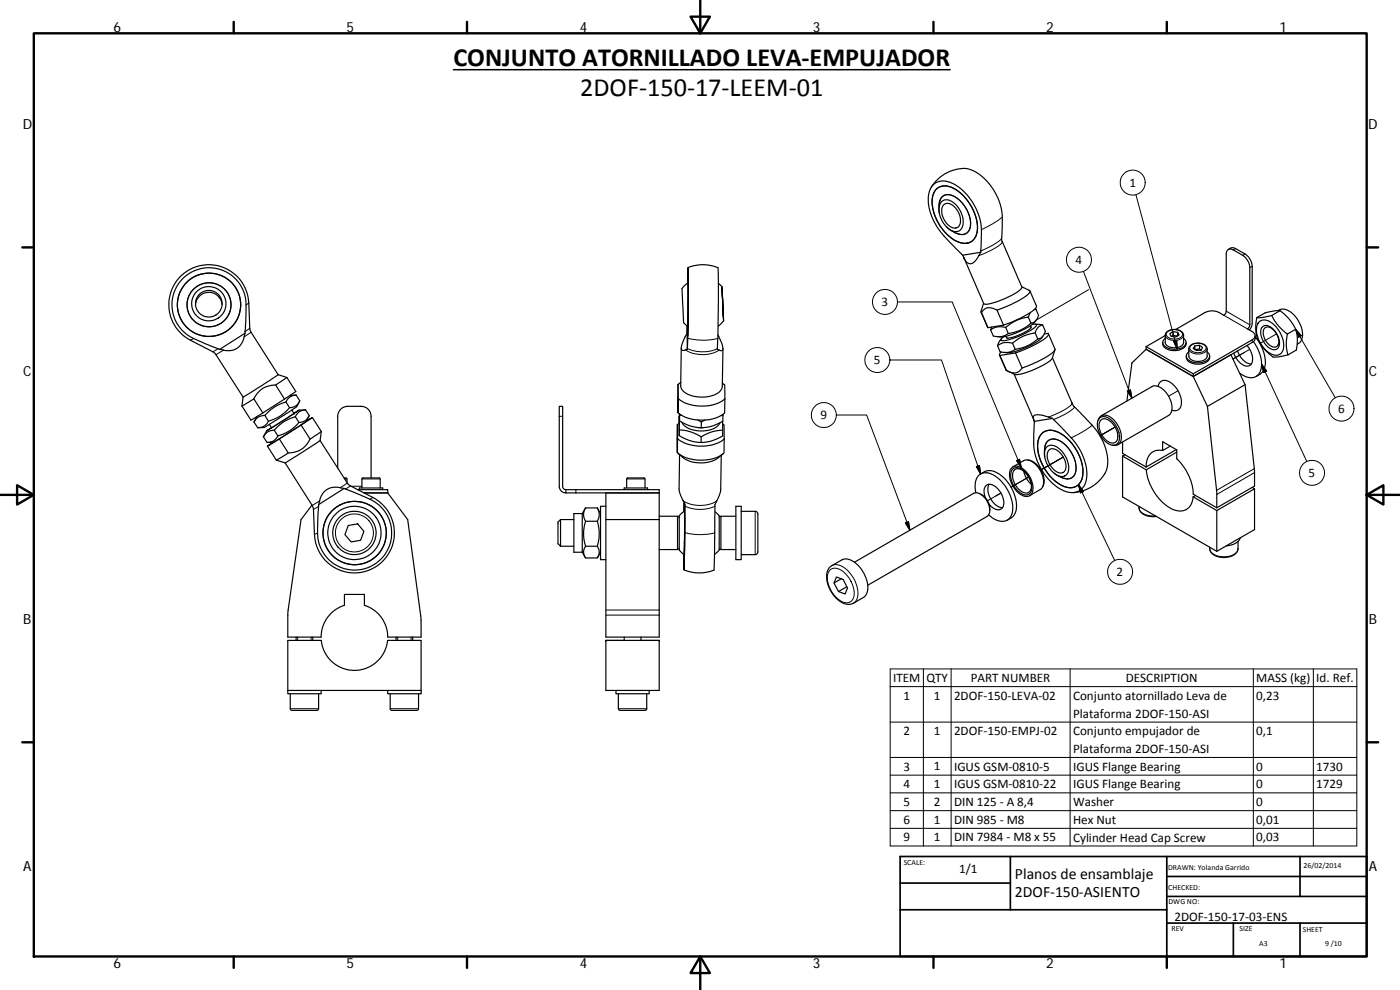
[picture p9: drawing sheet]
<svg xmlns="http://www.w3.org/2000/svg" width="420mm" height="297mm" viewBox="0 0 420 297" stroke-linecap="round" stroke-linejoin="round" font-family="sans-serif">
<g fill="none" stroke="#000" stroke-width=".36">
<path d="M279.5 56.2a11.2 11.2 0 0 1 11.6-5.4 16.7 16.7 0 0 1 9.7 16.3l-.1 5.1 6 13.9a5.1 5.1 0 0 1-3.1 2.5 18.4 18.4 0 0 1-8.2 2.6l-6.1-13.8M281.1 56.7a4.8 4.8 0 0 1 6.1 .4 14.1 14.1 0 0 1 6 12.6 3.8 3.8 0 0 1-6 2.7 13.9 13.9 0 0 1-7.3-13.6zM282.1 60.4a2.67 2.67 0 0 1 4.3-1.5 9.4 9.4 0 0 1 4.6 9.7l-.6 1.1-1.3 .6M282.1 60.2l-.3 1.7 .1 2.1M282.7 60.4a2.91 2.91 0 0 1 3.9 .8 6.7 6.7 0 0 1 2 7.3 2.52 2.52 0 0 1-4 .1 7 7 0 0 1-2.4-7.6zM283.1 61.6a2.47 2.47 0 0 1 3.7 .9 4.6 4.6 0 0 1 .9 5.5 2.64 2.64 0 0 1-3.8-1.2 4.8 4.8 0 0 1-.8-5.2zM284 68l1.5 1.3 2.5 1M288.9 76.6l.4 .8M289.3 77.4h.1M294.3 75.7a5.5 5.5 0 0 1-3.1 3.4 2.21 2.21 0 0 1-1.9-1.7M294.3 75.7l-5.4 .9M294.3 75.7l.1-2a20 20 0 0 0-2.8-13.5 11.7 11.7 0 0 0-8.9-5.9 4.7 4.7 0 0 0-4.1 5.2 19.5 19.5 0 0 0 7 13.8l3.3 3.3"/>
<path d="M368.6 74.8l.9-.4h.8l3.4 1.8a5 5 0 0 1 2.1 3.7v17.1l-.3 1.2-.5 .8M66.7 91.4a4 4 0 0 0-4.1-3.7 4 4 0 0 0-3.9 3.8M73.5 100l.3-6a12 12 0 0 0-4.7-11.6 11.2 11.2 0 0 0-16.3 4.1 11.2 11.2 0 0 0 6.5 15.6l6.6 2.7M73.5 100a5.3 5.3 0 0 1-4.4 5.2l-3.2-.4M73.5 100l-7.6 4.8M206.2 97.8v2.1M206.2 99.9l.1 4.9M206.2 99.9l-1.2 2.6a2.64 2.64 0 0 0-.3 2.6l.5 .1 1.1-.4M206.3 97.8l.1 3.1 .1-20.6 .1 13.2-.3 11.3M206.5 84.8l-.1 13.2M206.5 84.9l-1 .7a2.4 2.4 0 0 0-.7 2.8l.3 7.4a1.78 1.78 0 0 0 1.3 2.1M206.5 80.3a11.1 11.1 0 0 1 9 .2l.1 10.6-.3 12.7a.96 .96 0 0 0 .3 1.2 .96 .96 0 0 0 1.3-.2l-.3-1.8-1.1-2.5"/>
<path d="M215.6 85l1.1 1M216.7 86l.5 10.3zM216.7 87.1l.4 8zM217.2 96.3l-1.7 1.6M294.4 93.6l2.1 4.7M294.6 93.8l1.9 4.5M295.2 91l-.8 2.4 .2 .4M297.3 99l.8 1.8a5 5 0 0 0 4.5-.7M297.7 98.1l-.4 .9M299.2 93l-.4-.2a2.83 2.83 0 0 0-4.2 1M301.2 97.6l-4.7 .7M301.8 98.2l.8 1.9"/>
<path d="M301.8 98.2a5.1 5.1 0 0 0-4.5 .8M306.7 86l2.1 1.1a.64 .64 0 0 1 .3 .6 .64 .64 0 0 1-.5 .6 30.8 30.8 0 0 1-9.4 4.7l2 4.6M308.6 95.1l.8 1.9M308.6 95.1a12.5 12.5 0 0 0-6.8 3.1M309.1 87.3l2 4.5a5 5 0 0 1-3.2 2.8l-4.2 2-2.5 1M309.2 97.7a1.01 1.01 0 0 1-.8 1.5 12.4 12.4 0 0 1-6.2 2.2l-.3-.5M309.3 93.7l-.7 1.4M309.4 97a12.1 12.1 0 0 1-6.8 3.1M309.9 97.3l.6-.1a.42 .42 0 0 1 .6 .2 .42 .42 0 0 1-.3 .6 20 20 0 0 1-10.2 4.2l-.2-.4 .8-.8M310.6 92.7l.3 .1M310.7 97.3l2.2 .2M310.7 99.9l.8 1.8"/>
<path d="M310.7 99.9a12.2 12.2 0 0 0-6.8 3.1M310.9 92.8l.8 1.8a2.83 2.83 0 0 1-2.3 2.4M310.9 92.8l-.5 .1M310.9 96.1a15.6 15.6 0 0 1-7 4.2l-1 .3a7.3 7.3 0 0 1-3.6 .4M312.9 97.5l.8 1.9a2.72 2.72 0 0 1-2.2 2.3M312.9 97.5a2.79 2.79 0 0 0-2.2 2.4M350.2 99.5a3.5 3.5 0 0 1 4.9 .7l.1 2.6a2.94 2.94 0 0 1-3.9 1.4 1.74 1.74 0 0 1-1.6-1.4v-2.4zM352 99.5v1.1M352.9 98.8l9-5.2a4.6 4.6 0 0 1 4 .2l1.4 .8 .7-1v-17.4a1.29 1.29 0 0 1 .6-1.4 1.29 1.29 0 0 1 1.5 .2l3.4 2a4.7 4.7 0 0 1 1.6 3.3v17.2l-.2 .6-.5 .6 1.4 .8a1.31 1.31 0 0 1 .9 1.2 1.31 1.31 0 0 1-.9 1.3l-17.7 10.2M353.4 99.7v1.1l-1.4-.2M377.2 95.3a10 10 0 0 0 4 11.2 2.28 2.28 0 0 0 2.4 .6l3-.6M377.8 96.7a3.1 3.1 0 0 1 4.3 .5 8.2 8.2 0 0 1 2.9 8.1 2.46 2.46 0 0 1-3.9 .7 8.3 8.3 0 0 1-3.7-8.7z"/>
<path d="M378.9 98.1a2.68 2.68 0 0 1 3.7 1.2 4.3 4.3 0 0 1 .8 5.3 2.8 2.8 0 0 1-3.8-1.5 4.5 4.5 0 0 1-.7-5zM379.4 98.6a1.81 1.81 0 0 1 2.8 .4 4 4 0 0 1 1.2 4.8 2.4 2.4 0 0 1-3.4-1.3 3.8 3.8 0 0 1-.6-3.9zM381.7 94.7l-3 .6h-1.5M381.7 94.7a14 14 0 0 0 4.7 5.5l2.4-1.4M383.6 93.2a3.6 3.6 0 0 1 4.5 1.1 7.9 7.9 0 0 1 2.5 7.7l-.6 .9-.7 .4M384.1 93.2a14 14 0 0 1 4.7 5.6M384.1 93.2l-1.5 .1-2.9 .6-2.5 1.4M384.1 93.2l-2.4 1.5M388.8 98.8a12 12 0 0 1 .3 6.2l-2.5 1.5M73 119.1l-.4 2.7M76.2 119.7l2.7 4.2M76.2 119.7l-3.6 2.1"/>
<path d="M82.7 115.5a6.8 6.8 0 0 0-6.5 4.2M83.5 112.4l2.6 .9M83.5 112.4l-10.5 6.7M83.5 112.4l-8.4-13.3-.4-8.2a12 12 0 0 0-18.5-9.6 12 12 0 0 0 1 20.8l7.4 4 8.4 13M85.4 119.7l-6.5 4.2M86.1 113.3l2.7 4.2-3.4 2.2M86.1 113.3l-3.4 2.2 2.7 4.2M88.9 118.6h-1.9M88.9 118.6l1.1 1.7a3.2 3.2 0 0 1-3.1 2M88.9 118.6a3.2 3.2 0 0 0-3.1 2M203.5 115.4v4.2M203.5 115.4v8.4v-4.2"/>
<path d="M203.5 119.6a12.2 12.2 0 0 0 11.3 1.6l1.6-.7 1.1-.8M204.3 114.7l-.8 .7M204.5 104.4l-.2 11.3a4.1 4.1 0 0 0 3.8 3.2 8.8 8.8 0 0 0 8.2-1.7l.5-1.3 .2-11.3M216.8 114.9l.7 .7v4.1M217.5 119.7v4.2a12.2 12.2 0 0 1-14-.1M299.4 103.7l.8 1.9a5 5 0 0 0 4.5-.8M300 106.5l2.1 4.7-2-4.5M300.4 105.6l-.5 .7 .2 .4M300.6 101.6l-.8 1.1-.4 1M303.9 103l.8 1.8M303.9 103a4.8 4.8 0 0 0-4.5 .7M304.4 112.3l5.8 13.6"/>
<path d="M304.8 105.9l-4.7 .8M304.8 105.9l1.9 4.5M306.7 110.4a3 3 0 0 1-4.6 .8M311.5 101.7a12.8 12.8 0 0 1-6.8 3.1M313 100.9a17.6 17.6 0 0 1-8.1 4.5 6.8 6.8 0 0 1-3.6 .3M313.4 100.2l1.1-.2a.93 .93 0 0 1-.6 1.4 33.4 33.4 0 0 1-9.1 4.5M314.7 100.2l1.9 4.5a3.3 3.3 0 0 1-2.2 2.1l-3.3 1.8-4.4 1.8M315.8 107.3l6.1 14 2.2 2.4a39.6 39.6 0 0 1 6.8 8.6 11.1 11.1 0 0 1 .7 9.8 12 12 0 0 1-9.5 5.7M316.6 104.9l-.8 2.6a19.7 19.7 0 0 1-8.7 4.6l-2.5 .3-2.3-1.1M344 104.8l-4.3 4.1-1.5 11.4M344 104.8l14.1 8.2M344 104v.8"/>
<path d="M344 104l14.1 8.2M347.6 115.9a2.1 2.1 0 0 1 1.3-1.7 2.1 2.1 0 0 1 2.2 .5 7 7 0 0 1 3.2 7.5 1.91 1.91 0 0 1-2.6 .9M348.9 102.8a2.67 2.67 0 0 0 3.1 2.4 3.7 3.7 0 0 0 3.9-1.8v-.6M349.7 101.5a1.55 1.55 0 0 0-.7 1.7 1.55 1.55 0 0 0 1.3 1.2 4.7 4.7 0 0 0 5.5-1.1l.1-.8-.7-1M349.7 100.7l-5.7 3.3M351.1 100.1l.9-.6 1.4 .2 .5 .8-1 .6-1.4-.2zM352 100.6l-.4 .3M356 106.8a2.6 2.6 0 0 0 3.1 2.5 3.4 3.4 0 0 0 3.9-2v-.5M356.8 105.6a1.57 1.57 0 0 0-.7 1.6 1.57 1.57 0 0 0 1.3 1.3 4.7 4.7 0 0 0 5.5-1.1l.1-.8-.7-1M357.3 103.6a3.5 3.5 0 0 1 4.9 .7l.1 2.5a3.1 3.1 0 0 1-4.3 1.4l-1-.7-.2-.7v-2.4zM358.1 113l4.3 8.9M358.1 112.2v.8"/>
<path d="M358.6 104.8h.1M358.6 103.8v1l1.4-.1M358.6 103.8l1.4-.2 .9 .6-.4 .8-1.4 .2-1-.6zM360 103.6v1.1l.4 .3M369.4 106.4l4.3 9 2.7 25.2 .1 5.2-11.3 6.6M371.4 105.3a5.3 5.3 0 0 0 4.1 3.9M373.7 115.4l-11.3 6.5M374.2 103.7a5.1 5.1 0 0 1 1.3 5.6 2.22 2.22 0 0 1-3.4-.5l-1.2-1.5-.6-1.4M376.2 102.5a9.7 9.7 0 0 1 1.8 9.4 3.4 3.4 0 0 1-5 .7l-1-.7M376.7 100.7l-.1 1.3-.8 .8-17.7 10.2M376.7 101a11 11 0 0 1 2.7 9.7l-.7 1.1-1.7 1.1M386.4 100.2a11.8 11.8 0 0 0 .2 6.3"/>
<path d="M72.6 121.8l2.7 4.2 3.6-2.1M77.1 125l-.9 1.6M79.5 124.7l1.1 1.7M79.5 124.7a3.4 3.4 0 0 0-3.3 1.9M80 129.3l-1 1.8M80.3 133.9l2.6 4.2M80.6 126.4a3.5 3.5 0 0 1-3.3 1.9l-1.1-1.7M82.3 129.1a3.5 3.5 0 0 0-3.3 2M82.3 129.1l1.1 1.7M82.9 138.1l2.7 .8M83.4 130.8a3.4 3.4 0 0 1-3.3 2l-1.1-1.7M83.8 131.7l2.7 4.2-3.6 2.2"/>
<path d="M83.8 131.7l-3.5 2.2 1.7-1.2M85.8 120.6l1.1 1.7M85.8 120.6a12.3 12.3 0 0 0-6.3 4.1M86.9 122.3a12.1 12.1 0 0 1-6.3 4.1M87.6 123l.5 1.1-5.5 3.6-1.1 .6-.7-1M88.2 124l1.6-.9-9.8 6.2 1.4-1M88.6 125a12.1 12.1 0 0 0-6.3 4.1M88.6 125l1.1 1.7M89.7 126.7a12.2 12.2 0 0 1-6.3 4.1M89.9 120.4l-.9 1.6-6 4-3.7 2.2-1.9 .1M90.3 127.5l2.8 4.2M90.3 127.5l-6.5 4.2"/>
<path d="M91.7 123a3.2 3.2 0 0 0-3.1 2M91.7 123l-1.9 .1M91.7 123l1.1 1.7a3.2 3.2 0 0 1-3.1 2M92 126.3l1.7-1-3.4 2.2M92.7 124.8l-.9 1.7-6 3.9-3.7 2.3-1.9 .1M93.1 131.7a7 7 0 0 1-6.6 4.2M93.7 125.3l2.7 4.2-3.3 2.2M96.1 132.2l-10.5 6.7M96.1 132.2l8.3 13 .7 .6 6.8 3.4a12 12 0 0 1 .9 20.8 12 12 0 0 1-18.4-9.6l-.3-7.6-.3-.8-8.2-13.1M96.4 129.5l-.3 2.7M203.3 127.4v4.2M203.3 127.4v8.4v-4.2"/>
<path d="M203.3 131.6a12.2 12.2 0 0 0 14 .1M203.4 136l1.5 1.3a9.8 9.8 0 0 0 10.6 .1l1.5-1.2M203.8 127l-.5 .4M203.8 125v5.7M203.8 125l.1 4M203.8 130.7a12.7 12.7 0 0 0 6.6 2.1M203.9 129l-.1 1.7M203.9 129a12.7 12.7 0 0 1 6.5 2.1M203.9 124.1v2.2M203.9 124.9l-.1 .1M203.9 126.3a12.4 12.4 0 0 0 6.5 2M204 124.6l-.1 1.7"/>
<path d="M204 124.6h.5M204 136.4l-.2 10.6 .5 1.8a7.5 7.5 0 0 1 1.3 3.8l-.3 18.4-.1-4.7M204 124.2v.4M204.7 126.7a6.9 6.9 0 0 0 7.1 2.5 5.1 5.1 0 0 0 4.3-2.3M209.4 126l1.1 .6M209.4 128.3h1M210.4 131.1v1.7M210.5 126.6l-.1 1.7M211 128.3h-.4M211.6 126l-1.1 .6M216.5 136.6l-.2 10.3-.6 2a7 7 0 0 0-1.1 4.6l-.3 17.4a11.1 11.1 0 0 1-9 .1M216.9 126.4v2.7"/>
<path d="M216.9 129.1v1.7a12.3 12.3 0 0 1-6.5 2M216.9 129.1a12.6 12.6 0 0 0-6.5 2M216.9 127.2l.4 .3v4.2M217 124.7h-.5M217 124.3v.4M217 124.7l-.1 1.7a12.8 12.8 0 0 1-6.5 1.9M217.3 131.7v4.2a12.2 12.2 0 0 1-14-.1M308.4 138a6.3 6.3 0 0 1 4.6 7.9M310.2 125.9l.2 .5M312.6 130.2a4.5 4.5 0 0 1 6 .1 14 14 0 0 1 6.2 13 3.8 3.8 0 0 1-5.7 2.6 13.9 13.9 0 0 1-7.6-13.5l.5-1.5zM312.6 130.2a4.5 4.5 0 0 1 6.1 .1 14.3 14.3 0 0 1 6.2 12.5 3.8 3.8 0 0 1-5.8 3.1 14.1 14.1 0 0 1-7.6-13.5l.3-1.1zM313.7 133.7a2.74 2.74 0 0 1 4.6-1.3 9.6 9.6 0 0 1 4.4 9.5l-.8 1.3-.6 .3-1 .2"/>
<path d="M313.7 133.6l-.3 2 .1 1.5M314.1 134.1a3 3 0 0 1 4.3 1 6.6 6.6 0 0 1 1.9 7.1 2.41 2.41 0 0 1-3.7 0 7.3 7.3 0 0 1-2.8-7.5zM314.9 135a2.8 2.8 0 0 1 3.7 1.4 4.1 4.1 0 0 1 .6 5.2 3 3 0 0 1-3.8-1.6 4.2 4.2 0 0 1-.5-5zM315.9 125.5l1.7 1.7a39.7 39.7 0 0 1 7.1 8.9 11.3 11.3 0 0 1 .6 9.8 4.8 4.8 0 0 1-6.6 1.1 17.3 17.3 0 0 1-8.4-17.5l.1-3.1M315.9 125.5l-3.3-.9a2.31 2.31 0 0 0-2.4 .4v.9M315.9 125.5l-5.5 .9M329.5 126.1a2.34 2.34 0 0 1 1.9-1.6 2.34 2.34 0 0 1 2.3 1 6.8 6.8 0 0 1 2.5 7.2 1.98 1.98 0 0 1-2.3 .9M330 125.4a3.1 3.1 0 0 1 4.1 1.3 5.7 5.7 0 0 1 1.4 6.3 2.36 2.36 0 0 1-3.6-.4 6.4 6.4 0 0 1-2.2-6.7zM330.3 126.2a2.06 2.06 0 0 1 3 .3 4.9 4.9 0 0 1 1.7 6 2.62 2.62 0 0 1-3.8-1.2 4.9 4.9 0 0 1-.9-5.1zM330.5 124.8l15.2-8.8a3.7 3.7 0 0 1 4.3 1.8 6 6 0 0 1 1.2 6.4l-15.7 9.2M336.9 132.6v3.4l7.1 4.1M336.9 136.8l7.1 4.2"/>
<path d="M336.9 136.8v12.3l28.3 16.3M337.6 136.4l-.7 .4M348.9 135.2a4 4 0 0 0-4.9 4.3v.6M348.9 135.2v-2.7l4.3 2.5v2.6a15.9 15.9 0 0 1 4.9 10.7l7.1 4.1M351.2 133.9l-2.3 1.3M353 134.9l-9 5.2M353.2 135.7l-9.2 5.3M362.4 121.9l2.8 25.8v4.7M101.4 140.5v-15.6a3 3 0 0 1 3-3h4a3 3 0 0 1 3 3v18.5M103.3 146.6l-7.7 4.8M103.3 143.4l.8 .2v1.2M103.3 146.6l5 2a12.7 12.7 0 0 1 8.9 8.5 11.2 11.2 0 0 1-10.4 13.9 11.2 11.2 0 0 1-11.5-13l.3-6.6"/>
<path d="M103.3 146.6a5.3 5.3 0 0 0-6.6 1.8l-.5 .9-.6 2.1M104.5 157.7l2.8-.5 1.9 2.2-1 2.7-2.8 .5-1.9-2.2zM107.3 146.9h9.1v1M107.9 146.9v-.5h7v.5M108.6 146.4v-2.7l.2-.3h5l.3 .3v2.7M109.3 147.9h7.1M116.4 147.9l6 8 4 30.3v5h-10a10 10 0 0 0-7-9.6v-3.2h-6v3.2a10 10 0 0 0-7 9.6h-10l.1-8.2 3.8-27.1 3.3-4.3M168.2 155.9v8M168.2 155.9l-.7 .8v6.4l.7 .8M168.2 155.9h4M169.8 146.9h28v44.3h-16v-43.3M169.8 146.9v1"/>
<path d="M169.8 146.9l-.8-.4-.1-.6v-24h-1.1v24a1.97 1.97 0 0 0 2 2M172.2 154.1h2.5v11.6h-2.5zM175.7 152.4h3.6M175.7 156.4h3.6M175.7 152.4a3.7 3.7 0 0 0 0 4M175.7 152.4l-1 1.7M175.7 156.4a12.1 12.1 0 0 0 0 7.5M179.3 152.4a3.8 3.8 0 0 1 0 4M179.3 156.4a12.6 12.6 0 0 1 0 7.5M179.3 152.4l.9 1.7M181.8 151.9h-1.6v16h1.6M181.8 155.9h16"/>
<path d="M187.3 146.9v-.5h7v.5M188.1 146.4v-2.7l.2-.3h5l.3 .3v2.7M197.8 154.9h5.5M197.8 147.9h-28M203.3 154.9v10M203.3 154.9l.5 .3M205.3 150.9l-.1 2.5 .1-2.5M205.4 153.2l-.1 13.3M205.4 153.3l-.4 .4a2 2 0 0 0-1.2 2.4v7.9a1.68 1.68 0 0 0 1 2l.5 .4M205.5 151.2l-.2 18.2-.1-3.1M214.6 153.5l.4 .4a2.35 2.35 0 0 1 .8 2.6v7.5a1.61 1.61 0 0 1-.9 1.9l-.5 .5M216.4 154.9h4.4"/>
<path d="M216.4 154.9l-.6 .3M216.4 154.9v10M220.8 151.9h1.7v16h-1.7zM222.5 153.4h4.1a1.38 1.38 0 0 1 .8 1.8v6.1a12.3 12.3 0 0 1-.2 4.9l-.6 .2h-4.1M292.9 147.8a5 5 0 0 1 1.6-5.7 5.3 5.3 0 0 1 5.5 1.8 11.5 11.5 0 0 1 3.7 10.3 3.3 3.3 0 0 1-5.1 1.7l-1.9-1.4M294.2 148.2a5.1 5.1 0 0 1 2.8 4.9M294.3 142.2a4.5 4.5 0 0 1 6.1 .4 11.8 11.8 0 0 1 4.5 10.7l-.8 1.6-1.8 1.2M295.7 149.3a2.81 2.81 0 0 1 .8-3.9 4.7 4.7 0 0 1 4.5 3.9 2.48 2.48 0 0 1-1.1 3.7 3.5 3.5 0 0 1-3-1.7M296.9 145.3a5.6 5.6 0 0 0 2.3 6.5l1.7 .5M303.8 140.2a3.3 3.3 0 0 1 4.2 1.4 6.3 6.3 0 0 1 1.6 6.6 2.67 2.67 0 0 1-4.1-.4 6.6 6.6 0 0 1-2.2-7.1zM303.9 140.8a2.8 2.8 0 0 1 3.9 1 5.3 5.3 0 0 1 1.3 6.2 2.3 2.3 0 0 1-3.2-.4 6 6 0 0 1-2.2-6.6zM304 140.1l3.2-1.9a3.7 3.7 0 0 1 4.2 1.8 6.4 6.4 0 0 1 1.5 6.2l-.7 .7-3.2 1.8"/>
<path d="M304.4 141a2.7 2.7 0 0 1 3.8 1.3 4.2 4.2 0 0 1 .7 5.3 2.88 2.88 0 0 1-3.8-1.6 4.4 4.4 0 0 1-.7-5zM307.3 141.4a6.4 6.4 0 0 0 2.2 3.8M316.3 142l1.4 .9 1.9 .7M341.8 151.9a2.92 2.92 0 0 0 3 3l2.3 .1M344 141a14.9 14.9 0 0 0 8.7 12.1 4 4 0 0 0 5.4-4M358.1 149.1l7.1 4.1M358.8 148.7l-.7 .4M365.2 153.2v12.2M375.8 146.2l.7 .5v12.2l-11.3 6.5M376.5 146.7l-11.3 6.5M168.2 163.9h4M174.7 165.7l.9 1.6"/>
<path d="M175.7 163.9h3.6M179.3 163.9a2.99 2.99 0 0 1 0 3.5h-3.6a2.9 2.9 0 0 1 0-3.5M180.2 165.7l-.9 1.6M197.8 164.9h5.5M203.8 164.6l-.5 .3M215.8 164.6l.6 .3M216.4 164.9h4.4M249.1 170.1l3.5-2.1a4.5 4.5 0 0 1 5.3 2 8.5 8.5 0 0 1 2.2 8.1l-.7 1-3.3 1.9a4.2 4.2 0 0 1-4.9-1.3 8 8 0 0 1-2.5-9zM251 173.1l2 .8 1.3 2.5-.7 1.8-2-.7-1.3-2.6zM252.5 173.7l-2.2 1.2M254.1 176l-2.5 1.5M256.4 168.7l35.8-20.7a3.3 3.3 0 0 1 3.8 1.9 3.8 3.8 0 0 1 .2 5.1l-35.8 20.6"/>
<path d="M371.5 162.5v2.1a3.8 3.8 0 0 1-4.2 2.7h-.4a3.3 3.3 0 0 1-3.8-3.1M372.3 161.3a4.5 4.5 0 0 1-4.3 2.5M88.9 191.2v1M93.9 191.2v1M118.9 191.2v1M123.9 191.2v1M181.8 192.2h16v15h-16zM187.3 191.2v1M192.4 191.2v1M86.4 207.2v1h10v-1M86.4 207.2v-15h10a10 10 0 0 0 10 9 10 10 0 0 0 9.9-9h10.1v16h-10v-1M86.4 207.2h40"/>
<path d="M87.1 208.2v4.4l.5 .5 7.8-.1 .2-.4v-4.4M117.1 208.2v4.4l.5 .5 7.8-.1 .2-.4v-4.4M184.9 207.2v1h9.9v-1M185.6 208.2v4.4l.5 .5 7.8-.1 .2-.4v-4.4"/>
<circle cx="62.7" cy="91.1" r="5.1"/>
<circle cx="62.7" cy="91.1" r="4"/>
<circle cx="62.7" cy="91.4" r="9.5"/>
<circle cx="62.7" cy="91.4" r="6.6"/>
<circle cx="106.3" cy="159.9" r="6.5"/>
<circle cx="106.4" cy="159.9" r="8"/>
<circle cx="106.4" cy="159.9" r="9.5"/>
</g>
<g fill="none" stroke="#000" stroke-width=".3">
<path d="M340.9 58.4l12.4 46.3M281.8 61.9a2.94 2.94 0 0 1 1.3-3.2 2.94 2.94 0 0 1 3.5 .3 9.6 9.6 0 0 1 4.5 9.7 2.8 2.8 0 0 1-4.5 1.1M282.1 60.4l-.1 .1M288 70.3h1.1M289.3 77.4h.1M300.6 71.5a16.2 16.2 0 0 1-6.3 3.8M300.8 72.5a4.6 4.6 0 0 1-2.9 2.3l-4.2 1.9M300.8 65.2l-3.1 2-3.2 1.7M370.8 74.6l-.7 .4M373.7 76.2l-.7 .4M375.8 79.9l-.7 .4M74.7 90.9l-.9 .6"/>
<path d="M75 98.5l-1.5 1M75.3 99.7l-2 1.4M206.4 84.9l-.1 13M269.3 90.6a3.8 3.8 0 0 1-5.5 3.2 3.8 3.8 0 0 1-.3-6.4 3.8 3.8 0 0 1 5.8 2.7v.5h16.5l20.7 49.7M309.4 98.1l-.1 .3M325.2 81.4l14.5 38M326.7 86.9l-15.6 9.1M350.3 99.6a3.2 3.2 0 0 1 4.6 .5 2.16 2.16 0 0 1-2.9 1.6 1.6 1.6 0 0 1-1.9-1.9zM367.3 94.6l7.1 4.1M368 93.4l7.1 4.1M388.8 98.8l11.9 20.6M388.8 98.8l1.7 1.9-.8 .5z"/>
<path d="M58.1 101.5l-.9 .6M65.5 104.6l-1.6 1M67 105.1l-2.2 1.3M205.7 105a9.9 9.9 0 0 0 10.1 .1M206.3 104.6a11 11 0 0 0 9 0M206.4 101.5a18 18 0 0 0 9 0M267 108a3.8 3.8 0 0 1-5.5 3.2 3.8 3.8 0 0 1-.3-6.4 3.8 3.8 0 0 1 5.8 2.7v.5h15.6l11.7 34.2M302.1 101.3l.3 .2M338.3 117.3l1-.3 .4 2.4zM349.7 100.6a3.1 3.1 0 0 0 4.2 1.3l1.1-.7 .2-.6M352.2 102.4l1-.2 .1 2.5zM353.5 117.2l-2.8 1.7"/>
<path d="M356.8 104.6a3.1 3.1 0 0 0 4.2 1.4l.9-.5 .4-.9M357.5 103.6a3.3 3.3 0 0 1 4.4 .5 1.67 1.67 0 0 1-1.9 1.7 2.23 2.23 0 0 1-2.9-1.6zM375.1 104.8l-5.1 2.9M375.8 102v.8M378.6 109.3l1.5 2.1-.9 .4zM378.6 109.3l13.6 29.2M383.1 100.2l-5 2.9M81.5 128.3h.1M88.2 124.1h.1M167.8 124.9h1.1M251 124.5a3.7 3.7 0 0 1-5.4 3.5 3.7 3.7 0 0 1-.6-6.4 3.7 3.7 0 0 1 6 2.5v.4h9.1l13 34.6M293 140l1-.3 .3 2.5z"/>
<path d="M305.1 138.2l.9-.4 .5 2.5zM310.2 125.9h.1M313.5 135.2a2.9 2.9 0 0 1 1.3-3.2 2.9 2.9 0 0 1 3.4 .4 9.4 9.4 0 0 1 4.5 9.6 2.79 2.79 0 0 1-4.5 1.1M313.7 133.7v.1M319.1 137.1l-6.7 3.9M321.7 120.9a4.8 4.8 0 0 1-2.9 2.4l-4.1 1.8M322.5 122.1a15.7 15.7 0 0 1-6.3 3.8M327.8 127.6l-2 1.5-4.3 2.3M334.7 128.1l-4.6 2.6M95.3 159.9l-.9 .5M95.6 151.9l-1.5 .9M95.9 150.3l-2.2 1.4"/>
<path d="M103.4 143.7h.7M104.2 144.9l-2.1 1.4M105.1 145.8l-1.4 .9M105.4 145.9h3.2M108.6 143.7h5.5M111.9 149.2l-.8 .6M172.8 146.9v1M188.1 143.7h5.5M205 150.2a9.9 9.9 0 0 0 10.1 .1M205.4 153.4l-.1 13M205.5 159.8a19 19 0 0 0 9 .1M205.6 151.8a11 11 0 0 0 9 .1"/>
<path d="M226.6 153.4v13M271.7 156.9l1-.4 .4 2.6zM298.9 148.8l1.5-.9-4 2.3M303.4 146.2l5.3-3.1zM308.7 143.1l-.4 .3M319.6 143.6l.7 .1M323.7 145.4l10.8 22.8M323.7 145.4l1.5 2.1-.9 .4zM341.8 152.4a3.9 3.9 0 0 0 4.5 2.4h.5M376.4 140.6l-11.3 6.5M376.5 141.8l-11.3 6.6M249 171.1a3.1 3.1 0 0 1 4.4 .6 8.2 8.2 0 0 1 2.7 7.7 2.36 2.36 0 0 1-3.8 .9 8.5 8.5 0 0 1-3.8-8.2z"/>
<path d="M249.6 169.7a4.3 4.3 0 0 1 4.9 1.6 9.3 9.3 0 0 1 2.8 8.2l-.6 1-.6 .5M363.1 164.6a3.5 3.5 0 0 0 4 2.4 4.3 4.3 0 0 0 4.4-2.1v-.3M89.3 191.2v1M93.4 191.2v1M119.3 191.2v1M123.4 191.2v1M181.8 184.6h16M181.8 183h16M87.1 212.6h8.5M117.1 212.6h8.5M185.6 212.6h8.5M267.2 200.7h140v53.1h-140z"/>
<path d="M267.2 206h140M267.2 216.7h140M277.1 200.7v53.1M285.4 200.7v53.1M321.2 200.7v53.1M376.1 200.7v53.1M394.2 200.7v53.1M267.2 227.3h140M267.2 232.6h140M267.2 237.9h140M267.2 243.2h140M267.2 248.5h140"/>
<circle cx="339.9" cy="54.8" r="3.8"/>
<circle cx="323.8" cy="77.9" r="3.7"/>
<circle cx="62.7" cy="91.5" r="6.6"/>
<circle cx="402.6" cy="122.6" r="3.8"/>
<circle cx="106.4" cy="159.9" r="5.7"/>
<circle cx="393.8" cy="141.9" r="3.8"/>
<circle cx="336.1" cy="171.6" r="3.8"/>
</g>
<g fill="#000">
<circle cx="300.8" cy="72.5" r=".18"/>
<circle cx="310.2" cy="125.9" r=".18"/>
<circle cx="321.7" cy="120.9" r=".18"/>
<circle cx="181.8" cy="192.2" r=".18"/>
<circle cx="197.8" cy="192.2" r=".18"/>
</g>
<g fill="none" stroke="#000" stroke-width=".71">
<path d="M10.1 10h400.1v277h-400.1zM70.1 6.6v3.4M140.2 6.6v3.4M207.3 5h5.8l-2.9 5zM210.2 0v10M280.2 6.6v3.4M350.2 6.6v3.4M6.7 74.2h3.4M410.2 74.2h3.4M.2 148.5h9.9M5.1 145.6l5 2.9-5 2.9zM410.2 148.5l5-2.9v5.8z"/>
<path d="M410.2 148.5h9.9M6.7 222.7h3.4M410.2 222.7h3.4M70.1 287v3.4M140.2 287v3.4M210.2 287l2.9 5h-5.8zM210.2 287v10M280.2 287v3.4M350.2 287v3.4"/>
</g>
<path d="M270.1 257h140.1v30h-140.1zM303.2 257v16M350.2 257v30M390.2 257v12M270.1 265h33.1M270.1 273h80.1M350.2 277h60M350.2 269h60M350.2 263h60M370.2 277v10M390.2 277v10" fill="none" stroke="#000" stroke-width=".51"/>
<path d="M136.1 20.9h149.1" fill="none" stroke="#000" stroke-width=".46"/>
<path d="M338.3 117.3l1-.3 .4 2.4zM352.2 102.4l1-.2 .1 2.5zM378.6 109.3l1.5 2.1-.9 .4zM388.8 98.8l1.7 1.9-.8 .5zM293 140l1-.3 .3 2.5zM305.1 138.2l.9-.4 .5 2.5zM271.7 156.9l1-.4 .4 2.6zM323.7 145.4l1.5 2.1-.9 .4z" fill="#000" stroke="#000" stroke-width=".3"/>
<g font-size="7.9">
<text x="136.1" y="19.8">CONJUNTO ATORNILLADO LEVA‐EMPUJADOR</text>
<text x="174.1" y="28.8">2DOF‐150‐17‐LEEM‐01</text>
</g>
<g font-size="4.7">
<text x="304.6" y="263.9">Planos de ensamblaje</text>
<text x="304.6" y="269.3">2DOF‐150‐ASIENTO</text>
</g>
<g font-size="4.2">
<text x="34" y="9.6">6</text>
<text x="104" y="9.6">5</text>
<text x="174" y="9.6">4</text>
<text x="244" y="9.6">3</text>
<text x="314" y="9.6">2</text>
<text x="384" y="9.6">1</text>
<text x="6.8" y="38.7">D</text>
<text x="410.6" y="38.7">D</text>
<text x="7" y="112.9">C</text>
<text x="410.8" y="112.9">C</text>
<text x="7" y="187.1">B</text>
<text x="410.8" y="187.1">B</text>
<text x="7" y="261.3">A</text>
<text x="410.8" y="261.3">A</text>
<text x="34" y="290.4">6</text>
<text x="104" y="290.4">5</text>
<text x="174" y="290.4">4</text>
<text x="244" y="290.4">3</text>
<text x="314" y="290.4">2</text>
<text x="384" y="290.4">1</text>
</g>
<g font-size="3.9">
<text x="338.9" y="56">1</text>
<text x="322.8" y="79.2">4</text>
<text x="264.6" y="91.9">3</text>
<text x="262.3" y="109.3">5</text>
<text x="246.2" y="125.8">9</text>
<text x="401.6" y="123.9">6</text>
<text x="392.7" y="143.1">5</text>
<text x="335.1" y="172.8">2</text>
<text x="268" y="204.6">ITEM</text>
<text x="271.1" y="209.9">1</text>
<text x="278" y="204.6">QTY</text>
<text x="280.3" y="209.9">1</text>
<text x="286.3" y="209.9">2DOF‐150‐LEVA‐02</text>
<text x="291.3" y="204.6">PART NUMBER</text>
<text x="322" y="210">Conjunto atornillado Leva de</text>
<text x="337.9" y="204.6">DESCRIPTION</text>
<text x="377" y="209.9">0,23</text>
<text x="377" y="204.7">MASS (kg)</text>
<text x="395" y="204.7">Id. Ref.</text>
<text x="322" y="215.3">Plataforma 2DOF‐150‐ASI</text>
<text x="271.1" y="220.5">2</text>
<text x="280.3" y="220.5">1</text>
<text x="286.3" y="220.5">2DOF‐150‐EMPJ‐02</text>
<text x="322" y="220.6">Conjunto empujador de</text>
<text x="377" y="220.5">0,1</text>
<text x="322" y="225.9">Plataforma 2DOF‐150‐ASI</text>
<text x="271.1" y="231.2">3</text>
<text x="280.3" y="231.2">1</text>
<text x="286.3" y="231.2">IGUS GSM‐0810‐5</text>
<text x="322" y="231.3">IGUS Flange Bearing</text>
<text x="377" y="231.2">0</text>
<text x="395" y="231.2">1730</text>
<text x="271.1" y="236.5">4</text>
<text x="280.3" y="236.5">1</text>
<text x="286.3" y="236.5">IGUS GSM‐0810‐22</text>
<text x="322" y="236.6">IGUS Flange Bearing</text>
<text x="377" y="236.5">0</text>
<text x="395" y="236.5">1729</text>
<text x="271.1" y="241.8">5</text>
<text x="280.3" y="241.8">2</text>
<text x="286.3" y="241.8">DIN 125 ‐ A 8,4</text>
<text x="322" y="241.9">Washer</text>
<text x="377" y="241.8">0</text>
<text x="271.1" y="247.1">6</text>
<text x="280.3" y="247.1">1</text>
<text x="286.3" y="247.1">DIN 985 ‐ M8</text>
<text x="322" y="247.1">Hex Nut</text>
<text x="377" y="247.1">0,01</text>
<text x="271.1" y="252.4">9</text>
<text x="280.3" y="252.4">1</text>
<text x="286.3" y="252.4">DIN 7984 ‐ M8 x 55</text>
<text x="322" y="252.5">Cylinder Head Cap Screw</text>
<text x="377" y="252.4">0,03</text>
<text x="287.8" y="262">1/1</text>
<text x="352.5" y="276.2">2DOF‐150‐17‐03‐ENS</text>
</g>
<g font-size="2.4">
<text x="271.2" y="259.7">SCALE:</text>
<text x="350.6" y="260.9">DRAWN: Yolanda Garrido</text>
<text x="391.2" y="260.6">26/02/2014</text>
<text x="350.6" y="267">CHECKED:</text>
<text x="350.7" y="271.4">DWG NO:</text>
<text x="351.6" y="279.3">REV</text>
<text x="372" y="279.4">SIZE</text>
<text x="391" y="279.6">SHEET</text>
<text x="377.9" y="283.8">A3</text>
<text x="397.7" y="283.8">9 /10</text>
</g>
</svg>
